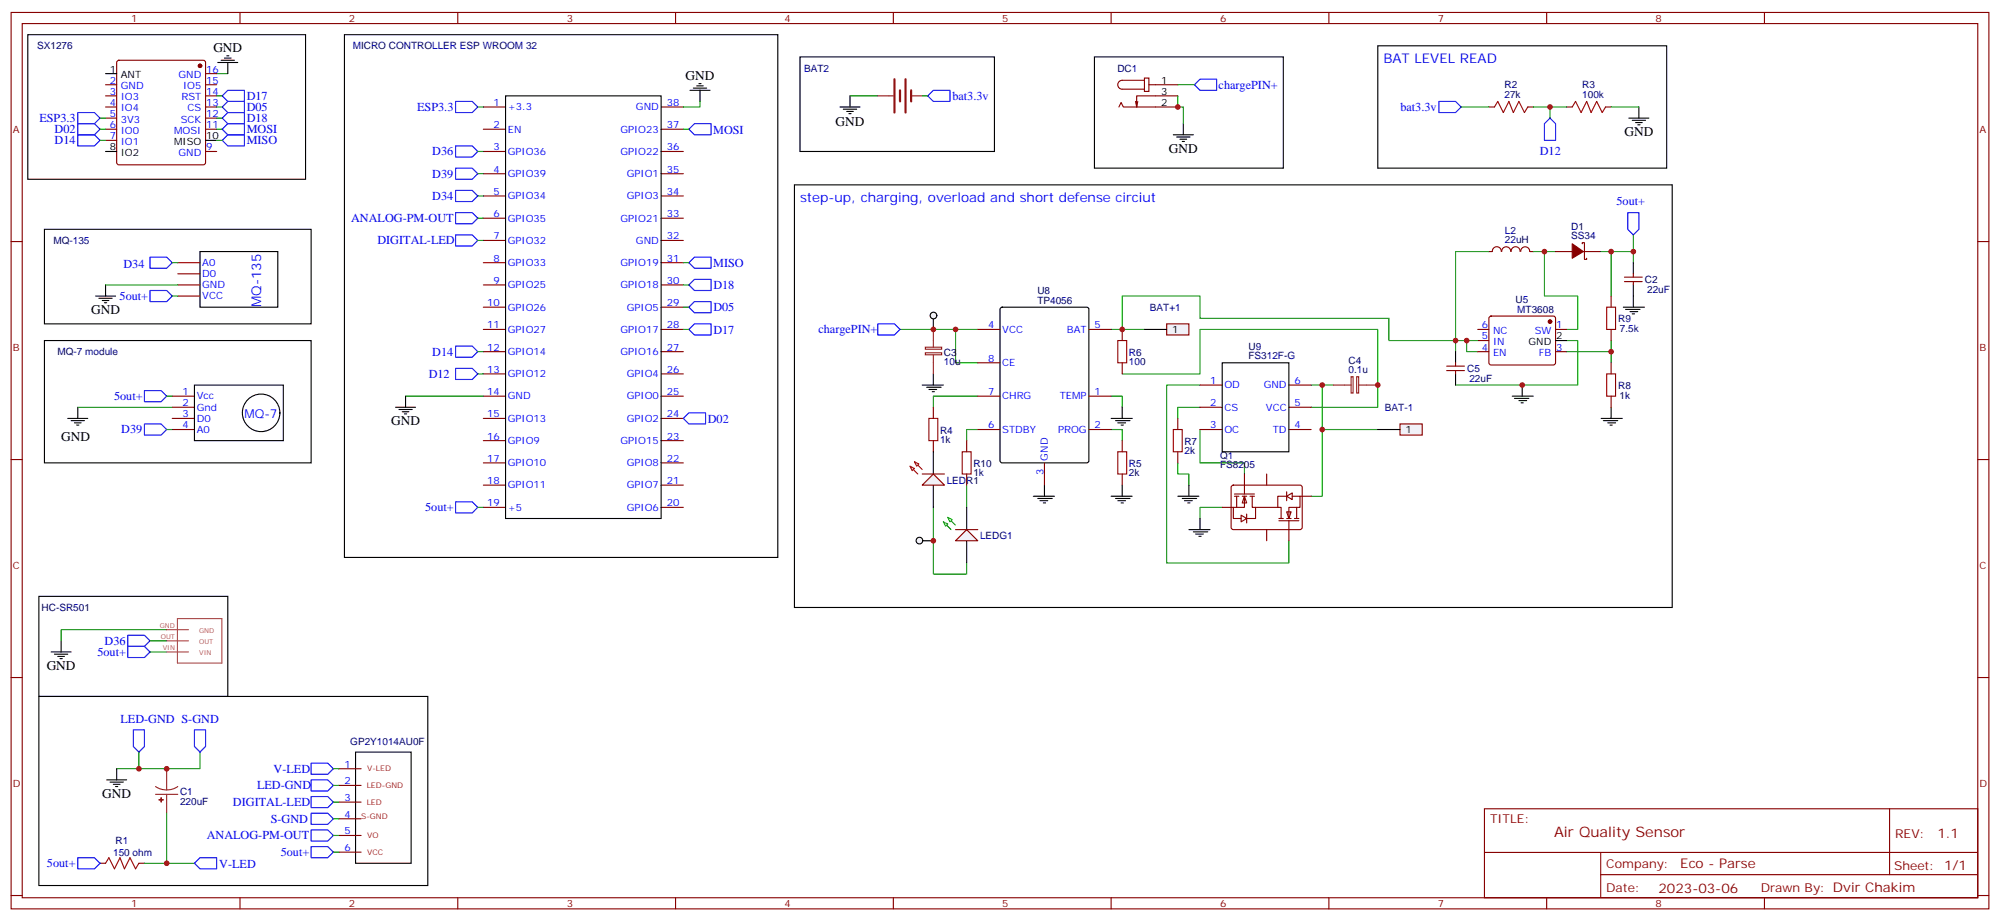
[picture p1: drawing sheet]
<svg xmlns="http://www.w3.org/2000/svg" width="635mm" height="292mm" viewBox="0 0 635 292" stroke-linecap="round" stroke-linejoin="round" font-family="sans-serif">
<g fill="none" stroke="#870000" stroke-width=".35">
<path d="M3.5 4h628v284.3h-628zM7.1 7.5h620.8v277.3h-620.8zM37.3 19.3l.4-.2h26.9l.5 .2 .2 .5v31.8l-.3 .5-.4 .2h-26.9l-.5-.3-.2-.4v-31.8zM76.2 4v3.5M145.3 4v3.5M214.5 4v3.5M283.6 4v3.5M352.8 4v3.5M421.9 4v3.5M491.1 4v3.5M560.2 4v3.5M33.5 33.9h3.5"/>
<path d="M33.5 26.9h3.5M33.5 30.4h3.5M33.5 37.5h3.5M65.3 33.9h3.5M65.3 26.9h3.5M65.3 30.4h3.5M65.3 37.5h3.5M65.3 23.4h3.5M153.5 33.9h7M209.9 33.9h7.1M472.7 33.9h1.8M485.1 33.9h1.7"/>
<path d="M497.4 33.9h1.8M509.8 33.9h1.7M33.5 41h3.5M33.5 44.5h3.5M65.3 41h3.5M65.3 48h3.5M153.5 41h7M153.5 48h7M153.5 55.1h7M209.9 41h7.1M209.9 48h7.1M209.9 55.1h7.1"/>
<path d="M3.5 76.6h3.6M153.5 62.2h7M153.5 69.2h7M153.5 76.3h7M209.9 62.2h7.1M209.9 69.2h7.1M209.9 76.3h7.1M476.6 79.8a1.41 1.41 0 0 0-1.4-1.5 1.41 1.41 0 0 0-1.4 1.5h-1.1M476.8 79.8a1.41 1.41 0 0 1 1.4-1.5 1.41 1.41 0 0 1 1.4 1.5M479.8 79.8a1.41 1.41 0 0 1 1.4-1.5 1.41 1.41 0 0 1 1.4 1.5M482.8 79.8a1.41 1.41 0 0 1 1.5-1.5 1.41 1.41 0 0 1 1.4 1.5M485.8 79.8h1"/>
<path d="M493.9 79.8h5.3M502.4 77.3v-.3h.7v5.3h.7v-.4M502.7 79.8h5.3M627.9 76.6h3.6M56.4 90.4h7.1M56.4 83.3h7.1M56.4 86.9h7.1M56.4 93.9h7.1M153.5 90.4h7M153.5 83.3h7M153.5 97.4h7M209.9 90.4h7.1"/>
<path d="M209.9 83.3h7.1M209.9 97.4h7.1M153.5 104.5h7M153.5 111.5h7M153.5 118.6h7M209.9 104.5h7.1M209.9 111.5h7.1M209.9 118.6h7.1M469.2 104.5h3.5M469.2 111.5h3.5M469.2 108h3.5M473 100.5l.4-.2h19.8l.5 .2 .2 .5-.1 14.4-.6 .4-20-.1-.5-.6v-14.1z"/>
<path d="M493.9 104.5h3.5M493.9 111.5h3.5M54.7 125.7h7M54.7 129.2h7M54.7 132.7h7M54.7 136.2h7M153.5 125.7h7M153.5 132.7h7M153.5 139.8h7M209.9 125.7h7.1M209.9 132.7h7.1M209.9 139.8h7.1"/>
<path d="M373.9 132.7v3.5M3.5 145.8h3.6M153.5 146.8h7M153.5 153.9h7M209.9 146.8h7.1M209.9 153.9h7.1M373.9 143.3v3.5M627.9 145.8h3.6M153.5 160.9h7M209.9 160.9h7.1M3.5 214.9h3.6M627.9 214.9h3.6"/>
<path d="M107.6 254.4h7.1M107.6 259.7h7.1M107.6 249.1h7.1M107.6 243.8h7.1M471.3 256.5h156.6v28.3h-156.6zM599.9 256.6v20.8M31.7 273.8h1.8M44.1 273.8h1.8M107.6 265h7.1M107.6 270.3h7.1M471.3 270.4h156.5M508.2 277.4h119.6"/>
<path d="M508.2 270.4v14.1M3.5 284.1h3.6M76.2 284.8v3.5M145.3 284.8v3.5M214.5 284.8v3.5M283.6 284.8v3.5M352.8 284.8v3.5M421.9 284.8v3.5M491.1 284.8v3.5M560.2 284.8v3.5M627.9 284.1h3.6"/>
</g>
<g fill="none" stroke="#000" stroke-width=".35">
<path d="M8.8 11h88.2v45.9h-88.2zM69.1 19.8h6.4M70.2 19.1h4.2M71.3 18.4h2.1M72 17.7h.7M72.3 19.8v3.6M109.4 11h137.5v165.8h-137.5zM254 18.1h61.7v29.9h-61.7zM437.4 14.5h91.8v38.8h-91.8zM33.5 23.4h3.5M160.5 30.4h49.4v134.1h-49.4zM266.7 33.9h6.3"/>
<path d="M267.8 34.6h4.2M268.8 35.3h2.1M269.5 36.1h.7M269.9 30.4v3.5M517.2 37.5h6.3M518.2 38.2h4.3M519.3 38.9h2.1M520 39.6h.7M520.3 33.9v3.6M33.5 48h3.5M65.3 44.5h3.5M14.1 72.7h84.7v30h-84.7z"/>
<path d="M63.5 79.8h24.7v17.6h-24.7zM30.3 93.9h6.4M31.4 94.6h4.2M32.5 95.3h2.1M33.2 96h.7M33.5 90.4v3.5M14.1 108h84.7v38.8h-84.7zM493.9 108h3.5M21.5 132.7h6.4M22.6 133.4h4.2M23.6 134.1h2.2M24.3 134.8h.7"/>
<path d="M24.7 129.2v3.5M61.7 122.1h28.3v17.7h-28.3zM508.4 132.7h6.7M509.1 133.4h4.5M510.5 134.1h2.4M511.2 134.8h.7M511.5 129.2v3.5M373.9 157.4h6.7M375.4 158.1h4.5M376.1 158.8h2.4M377.1 159.5h.7M377.5 153.9v3.5"/>
<path d="M377.5 168h6.7M378.9 168.7h4.6M379.6 169.4h2.5M380.6 170.1h.8M381 164.5v3.5M12.3 189.2h60v31.7h-60zM16.2 206.8h6.4M17.3 207.5h4.2M18.3 208.2h2.2M19 208.9h.8M19.4 203.3v3.5M12.3 220.9h123.5v60h-123.5z"/>
<path d="M112.9 238.5h17.6v35.3h-17.6zM33.9 247.4h6.3M34.9 248.1h4.3M36 248.8h2.1M36.7 249.5h.7M37 243.8v3.6"/>
<circle cx="82.9" cy="131" r="6"/>
</g>
<g fill="none" stroke="#008700" stroke-width=".35">
<path d="M31.7 37.5h1.8M68.8 30.4h1.8M68.8 23.4h3.5M68.8 33.9h1.8M68.8 37.5h1.8M151.7 33.9h1.8M269.9 30.4h8.8M292.8 30.4h1.8M463.9 33.9h8.8M486.8 33.9h10.6M492.1 33.9v3.6M511.5 33.9h8.8"/>
<path d="M31.7 41h1.8M31.7 44.5h1.8M68.8 41h1.8M68.8 44.5h1.8M151.7 55.1h1.8M151.7 48h1.8M217 41h1.7M151.7 76.3h1.8M151.7 69.2h1.8M151.7 62.2h1.8M472.7 79.8h-10.6v28.2h-21.1v-7h-60v-7.1h-24.7v10.6M486.8 79.8h7.1"/>
<path d="M490.4 79.8v14.1h10.5v10.6h-3.5M508 79.8h3.5M33.5 90.4h22.9M54.7 83.3h1.7M54.7 93.9h1.7M217 90.4h1.7M217 83.3h1.7M217 97.4h1.7M151.7 111.5h1.8M151.7 118.6h1.8M217 104.5h1.7M465.7 108v3.5h3.5"/>
<path d="M497.4 108h3.5v14.1h-38.8M24.7 129.2h30M52.9 136.2h1.8M52.9 125.7h1.8M128.8 125.7h24.7M381 129.2h-7.1v3.5M381 122.1h-10.6v56.5h38.8v-7.1M381 136.2v10.6h14.1v3.6M419.8 122.1v35.3h-3.5M419.8 136.2h17.6M373.9 146.8v3.6h3.6v3.5M151.7 160.9h1.8"/>
<path d="M388.1 160.9h-7.1v3.6M52.9 199.7h-33.5v3.6M47.6 203.3h5.3M47.6 206.8h5.3M44.1 238.5v5.3h-7.1M63.5 238.5v5.3h-19.4M52.9 258v15.8h-7M105.8 249.1h1.8M105.8 254.4h1.8M105.8 259.7h1.8M105.8 243.8h1.8M52.9 273.8h8.8"/>
<path d="M105.8 265h1.8M105.8 270.3h1.8"/>
</g>
<g fill="none" stroke="#00f" stroke-width=".35">
<path d="M24.7 39.2h5.3l1.7 1.8-1.7 1.8h-5.3zM24.7 35.7h5.3l1.7 1.8-1.7 1.7h-5.3zM70.6 37.5l1.7-1.8h5.3v3.5h-5.3zM70.6 33.9l1.7-1.7h5.3v3.5h-5.3zM72.3 39.2h5.3v3.6h-5.3l-1.7-1.8zM72.3 28.6h5.3v3.6h-5.3l-1.7-1.8zM144.6 32.2h5.3l1.8 1.7-1.8 1.8h-5.3zM294.6 30.4l1.7-1.8h5.3v3.6h-5.3zM456.8 32.2h5.3l1.8 1.7-1.8 1.8h-5.3zM492.1 37.5l1.8 1.7v5.3h-3.5v-5.3zM24.7 42.8h5.3l1.7 1.7-1.7 1.8h-5.3zM70.6 44.5l1.7-1.7h5.3v3.5h-5.3z"/>
<path d="M144.6 53.3h5.3l1.8 1.8-1.8 1.8h-5.3zM144.6 46.3h5.3l1.8 1.7-1.8 1.8h-5.3zM218.7 41l1.8-1.8h5.3v3.6h-5.3zM144.6 60.4h5.3l1.8 1.8-1.8 1.7h-5.3zM144.6 67.5h5.3l1.8 1.7-1.8 1.8h-5.3zM144.6 74.5h5.3l1.8 1.8-1.8 1.7h-5.3zM47.6 92.1h5.3l1.8 1.8-1.8 1.8h-5.3zM47.6 81.6h5.3l1.8 1.7-1.8 1.8h-5.3zM218.7 83.3l1.8-1.7h5.3v3.5h-5.3zM218.7 97.4l1.8-1.7h5.3v3.5h-5.3zM220.5 88.6h5.3v3.5h-5.3l-1.8-1.7zM144.6 109.8h5.3l1.8 1.7-1.8 1.8h-5.3z"/>
<path d="M144.6 116.8h5.3l1.8 1.8-1.8 1.8h-5.3zM218.7 104.5l1.8-1.8h5.3v3.6h-5.3zM45.9 123.9h5.3l1.7 1.8-1.7 1.7h-5.3zM45.9 134.5h5.3l1.7 1.7-1.7 1.8h-5.3zM217 132.7l1.7-1.7h5.3v3.5h-5.3zM144.6 159.2h5.3l1.8 1.7-1.8 1.8h-5.3zM40.6 205h5.3l1.7 1.8-1.7 1.8h-5.3zM40.6 201.5h5.3l1.7 1.8-1.7 1.7h-5.3zM42.3 231.5h3.6v5.3l-1.8 1.7-1.8-1.7zM61.7 231.5h3.6v5.3l-1.8 1.7-1.8-1.7zM98.8 242.1h5.3l1.7 1.7-1.7 1.8h-5.3zM98.8 247.4h5.3l1.7 1.7-1.7 1.8h-5.3z"/>
<path d="M98.8 258h5.3l1.7 1.7-1.7 1.8h-5.3zM98.8 252.7h5.3l1.7 1.7-1.7 1.8h-5.3zM24.7 272.1h5.3l1.7 1.7-1.7 1.8h-5.3zM61.7 273.8l1.8-1.7h5.3v3.5h-5.3zM98.8 268.5h5.3l1.7 1.8-1.7 1.8h-5.3zM98.8 263.2h5.3l1.7 1.8-1.7 1.8h-5.3z"/>
</g>
<path d="M284 25.1v10.6M285.8 28.6v3.6M287.5 25.1v10.6M289.3 28.6v3.6" fill="none" stroke="#8c2424" stroke-width=".71"/>
<path d="M278.7 30.4h4.9M289.3 30.4h3.5M49.4 249.5l1.7 .8 1.8 .2M49.4 252h7M52.9 243.8v6.7M52.9 252v6M56.4 249.5l-1.6 .8-1.9 .2" fill="none" stroke="#8c2424" stroke-width=".35"/>
<g fill="#870000" stroke="#870000" stroke-width=".35">
<path d="M499.2 77.3l3.5 2.5-3.5 2.1z"/>
<circle cx="63.5" cy="20.9" r=".53"/>
<circle cx="492.1" cy="102" r=".53"/>
</g>
<path d="M474.5 33.9l1-1.7 1.8 3.5 1.8-3.5 1.4 3.5 1.7-3.5 1.8 3.5 1.1-1.8M499.2 33.9l1-1.7 1.8 3.5 1.8-3.5 1.4 3.5 1.7-3.5 1.8 3.5 1.1-1.8M372.5 136.2h2.9v7.1h-2.9zM33.5 273.8l1.1-1.7 1.7 3.5 1.8-3.5 1.4 3.5 1.8-3.5 1.7 3.5 1.1-1.8" fill="none" stroke="#a10000" stroke-width=".35"/>
<g fill="#8c2424" stroke="#8c2424" stroke-width=".35">
<path d="M50.4 253.7h1.5z"/>
<path d="M51.2 253v1.4z"/>
</g>
<path d="M52.9 199.7h7M56.3 196.2h14.1v14.1h-14.1zM52.9 203.3h7M52.9 206.8h7" fill="none" stroke="#a64a4a" stroke-width=".35"/>
<path d="M444.5 134.5h7.1v3.5h-7.1z" fill="#f0f0f0" stroke="#870000" stroke-width=".35"/>
<path d="M437.4 136.2h7.1" fill="none" stroke="#000" stroke-width=".35"/>
<path d="M352.8 104.5h10.6M356.3 118.6h24.7v-14.1h56.4v24.7h-21.1M416.3 122.1h7" fill="none" stroke="#008700" stroke-width=".35"/>
<path d="M429 119.5h.6v5.2h-.6zM430.7 119.5h.7v5.2h-.7zM423.3 122.1h5.7M431.4 122.1h6" fill="none" stroke="#8c2424" stroke-width=".35"/>
<path d="M354.9 108h2.8v7.1h-2.8z" fill="none" stroke="#a10000" stroke-width=".35"/>
<path d="M356.3 104.5v3.5M356.3 115.1v3.5" fill="none" stroke="#870000" stroke-width=".35"/>
<path d="M370.4 102.7h7.1v3.6h-7.1z" fill="#f0f0f0" stroke="#870000" stroke-width=".35"/>
<path d="M363.4 104.5h7M352.8 132.7h6.7M354.2 133.4h4.6M354.9 134.1h2.5M356 134.8h.7M356.3 129.2v3.5M352.8 157.4h6.7M354.2 158.1h4.6M354.9 158.8h2.5M356 159.5h.7M356.3 153.9v3.5M292.8 171.5h3.5" fill="none" stroke="#000" stroke-width=".35"/>
<path d="M352.8 136.2h3.5v3.6M352.8 125.7h3.5v3.5" fill="none" stroke="#008700" stroke-width=".35"/>
<path d="M354.9 143.3h2.8v7.1h-2.8z" fill="none" stroke="#a10000" stroke-width=".35"/>
<path d="M356.3 139.8v3.5M356.3 150.4v3.5" fill="none" stroke="#870000" stroke-width=".35"/>
<circle cx="291.9" cy="171.5" r="1.06" fill="#f0f0f0" stroke="#000" stroke-width=".35"/>
<path d="M296.3 160.9v21.2h10.6v-3.5" fill="none" stroke="#008700" stroke-width=".35"/>
<path d="M296.3 101v3.5" fill="none" stroke="#000" stroke-width=".35"/>
<circle cx="296.4" cy="100.1" r="1.06" fill="#f0f0f0" stroke="#000" stroke-width=".35"/>
<path d="M285.8 104.5h24.6M303.4 104.5v10.6h7M310.4 136.2h-3.5v3.6M310.4 125.7h-14.1v3.5M306.9 153.9v7" fill="none" stroke="#008700" stroke-width=".35"/>
<path d="M294.9 132.7h2.8v7.1h-2.8z" fill="none" stroke="#a10000" stroke-width=".35"/>
<path d="M296.3 129.2v3.5M296.3 139.8v3.5" fill="none" stroke="#870000" stroke-width=".35"/>
<path d="M296.3 118.6v3.5M292.8 122.1h6.7M294.2 122.8h4.6M294.9 123.5h2.5M296 124.2h.7M328.1 157.4h6.7M329.5 158.1h4.6M330.2 158.8h2.5M331.3 159.5h.7M331.6 153.9v3.5" fill="none" stroke="#000" stroke-width=".35"/>
<g fill="#fff" stroke="#870000" stroke-width=".35">
<path d="M395.1 157.4l.7 2.1h-1.4z"/>
<path d="M394.1 163.4l1.7 1.1-1.7 1z"/>
</g>
<path d="M391.9 156.7h6.4M391.9 157.4h1.4M392.6 157.4v3.5M394.4 157.4h1.4M395.1 157.4v3.5h-3.5v3.6h2.5M395.1 150.4v6.3M396.9 157.4h1.4M397.6 157.4v3.5h1v3.6h-2.8M402.2 150.4v3.5M388.1 160.9h3.5M395.8 163.1v2.8" fill="none" stroke="#870000" stroke-width=".35"/>
<g fill="#fff" stroke="#870000" stroke-width=".35">
<path d="M408.5 162.3h1.4l-.7 2.2z"/>
<path d="M408.5 157.4l1.8-1v2.1z"/>
</g>
<g fill="none" stroke="#870000" stroke-width=".35">
<path d="M511.5 93.9v3.5M511.5 104.5v3.5M511.5 115.1v3.5M511.5 125.7v3.5M391.1 154.1l.5-.2h21.4l.5 .7-.1 13-.7 .4-21.4-.1-.4-.6v-12.7zM408.5 157.4h-2.8v3.5h1.1v3.6M408.5 156v2.8M410.3 157.4h2.4v3.5h-3.5v3.6M412.7 157.4h3.6M398.6 160.9h7.1M402.2 168v3.5M406 165.2h6.4"/>
<path d="M406 164.5h1.5M408.5 164.5h1.4M409.2 165.2v6.3M411 164.5h1.4M411.7 160.9v3.6"/>
</g>
<path d="M515.4 97.4h6.7M516.1 98.1h4.6M517.5 98.8h2.5M518.2 99.6h.7M518.6 93.9v3.5M480.1 125.7h6.7M480.8 126.4h4.6M482.2 127.1h2.5M483 127.8h.7M483.3 122.1v3.6M306.9 160.9v7.1M306.9 171.5v7.1" fill="none" stroke="#000" stroke-width=".35"/>
<path d="M518.6 83.3v-3.5h-7.1v14.1M469.2 108h-7.1v3.5M497.4 111.5h14.1v3.6M511.5 108v3.5" fill="none" stroke="#008700" stroke-width=".35"/>
<path d="M510.1 97.4h2.8v7.1h-2.8zM510.1 118.6h2.8v7.1h-2.8z" fill="none" stroke="#a10000" stroke-width=".35"/>
<path d="M303.4 171.5l3.5-3.5 3.5 3.5z" fill="#f0f0f0" stroke="#870000" stroke-width=".35"/>
<path d="M299.5 165.5l2.5 2.5M300.9 164.1l2.5 2.5" fill="none" stroke="#0f0" stroke-width=".35"/>
<g fill="#f0f0f0" stroke="#0f0" stroke-width=".35">
<path d="M300.9 164.1l1.4 .7-.7 .7z"/>
<path d="M299.5 165.5l1.4 .7-.7 .7z"/>
</g>
<path d="M303.4 168h7" fill="none" stroke="#870000" stroke-width=".35"/>
<path d="M296.3 143.3v7.1M296.3 153.9v7" fill="none" stroke="#000" stroke-width=".35"/>
<path d="M292.8 153.9l3.5-3.5 3.6 3.5z" fill="#f0f0f0" stroke="#870000" stroke-width=".35"/>
<path d="M288.9 147.9l2.5 2.5M290.3 146.5l2.5 2.4" fill="none" stroke="#f00" stroke-width=".35"/>
<g fill="#f0f0f0" stroke="#f00" stroke-width=".35">
<path d="M290.3 146.5l1.4 .7-.7 .7z"/>
<path d="M288.9 147.9l1.4 .7-.7 .7z"/>
</g>
<g fill="none" stroke="#870000" stroke-width=".35">
<path d="M355.2 33.9l.8-1.4 .7 1.4h17.2M361.2 32.2l-.3 1.7M363.4 24.8h1.4v4.2h-1.4zM363.4 25.5h-7.1a1.41 1.41 0 0 0-1.4 1.4 1.41 1.41 0 0 0 1.4 1.4h7.1M364.8 26.9h9.1M373.9 30.4h-13v3.5l-.4-1.7M515.8 87.9h5.6M515.8 89.3h5.6M518.6 86.9v1M518.6 89.3v1.1M310.4 104.5h7.1M310.4 115.1h7.1"/>
<path d="M345.7 104.5h7.1M459.3 117.5h5.7M459.3 116.1h5.7M462.1 115.1v1M462.1 117.5v1.1M306.9 139.8v3.5M310.4 125.7h7.1M310.4 136.2h7.1M345.7 125.7h7.1M345.7 136.2h7.1M381 136.2h7.1M381 122.1h7.1"/>
<path d="M381 129.2h7.1M409.2 136.2h7.1M409.2 122.1h7.1M409.2 129.2h7.1M292.8 150.4h7.1M306.9 150.4v3.5M331.6 146.8v7.1"/>
</g>
<path d="M293.8 111.9h5.2v.6h-5.2zM293.8 110.1h5.2v.7h-5.2zM296.3 104.5v5.6M296.3 112.6v6" fill="none" stroke="#8c2424" stroke-width=".35"/>
<g fill="none" stroke="#000" stroke-width=".35">
<path d="M347.5 18.1h60v35.2h-60zM219.1 28.6h6.3M220.1 27.9h4.3M221.2 27.2h2.1M221.9 26.5h.7M222.2 28.6v3.6M375.7 39.2v3.6M252.2 58.6h278.7v134.1h-278.7zM372.5 42.8h6.4M373.6 43.5h4.2M374.6 44.2h2.2M375.4 44.9h.7"/>
<path d="M317.7 97.6l.5-.2h26.8l.7 .5v48.2l-.4 .7h-27.1l-.6-.4-.1-48.3zM518.6 83.3v3.6M518.6 90.4v3.5M388.1 115.1h21.1v28.2h-21.1zM462.1 111.5v3.6M462.1 118.6v3.5M125.6 129.2h6.3M126.6 129.9h4.3M127.7 130.6h2.1M128.4 131.3h.7M128.8 125.7v3.5"/>
</g>
<path d="M305.5 143.3h2.8v7.1h-2.8z" fill="none" stroke="#a10000" stroke-width=".35"/>
<path d="M222.2 32.2v1.7h-5.2M373.9 30.4v3.5h1.8v5.3M373.9 26.9h5.3M518.6 74.5v5.3" fill="none" stroke="#008700" stroke-width=".35"/>
<path d="M381 25.1h5.3v3.5h-5.3l-1.8-1.7zM516.8 67.5h3.5v5.2l-1.7 1.8-1.8-1.8zM278.7 102.7h5.3l1.8 1.8-1.8 1.8h-5.3z" fill="none" stroke="#00f" stroke-width=".35"/>
<g fill="#c00">
<circle cx="52.9" cy="273.8" r=".88"/>
<circle cx="52.9" cy="243.8" r=".88"/>
<circle cx="44.1" cy="243.8" r=".88"/>
<circle cx="492.1" cy="33.9" r=".88"/>
<circle cx="490.4" cy="79.8" r=".88"/>
<circle cx="465.7" cy="108" r=".88"/>
<circle cx="462.1" cy="108" r=".88"/>
<circle cx="511.5" cy="79.8" r=".88"/>
<circle cx="483.3" cy="122.1" r=".88"/>
<circle cx="356.3" cy="104.5" r=".88"/>
<circle cx="419.8" cy="136.2" r=".88"/>
<circle cx="419.8" cy="122.1" r=".88"/>
<circle cx="437.4" cy="122.1" r=".88"/>
<circle cx="296.3" cy="104.5" r=".88"/>
<circle cx="296.3" cy="171.5" r=".88"/>
<circle cx="303.4" cy="104.5" r=".88"/>
<circle cx="518.6" cy="79.8" r=".88"/>
<circle cx="511.5" cy="111.5" r=".88"/>
<circle cx="373.9" cy="33.9" r=".88"/>
</g>
<text font-size="4.6" fill="#800" x="493.4" y="265.6">Air Quality Sensor</text>
<g font-size="4.2">
<text x="67.7" y="16.7">GND</text>
<text x="217.7" y="25.4">GND</text>
<text x="265.3" y="40">GND</text>
<text x="515.8" y="43.1">GND</text>
<text x="371.1" y="48.4">GND</text>
<text x="28.9" y="99.6">GND</text>
<text x="124.2" y="134.8">GND</text>
<text x="19.4" y="139.8">GND</text>
<text x="14.8" y="212.4">GND</text>
<text x="32.5" y="253">GND</text>
</g>
<g font-size="4.2" fill="#00f">
<text x="439.2" y="19.8">BAT LEVEL READ</text>
<text x="254" y="63.9">step-up, charging, overload and short defense circiut</text>
<text x="82.9" y="97.4" transform="rotate(-90 82.9 97.4)">MQ-135</text>
</g>
<g font-size="4.2" fill="#800">
<text x="615.1" y="265.8">1.1</text>
<text x="533.5" y="275.4">Eco - Parse</text>
<text x="526.6" y="283.2">2023-03-06</text>
</g>
<g font-size="3.9" fill="#00f">
<text x="386.9" y="28.2">chargePIN+</text>
<text x="78.3" y="31.8">D17</text>
<text x="78.3" y="35.1">D05</text>
<text x="132.4" y="35.2">ESP3.3</text>
<text x="302.4" y="31.7">bat3.3v</text>
<text x="444.6" y="35.1">bat3.3v</text>
<text x="12.5" y="38.7">ESP3.3</text>
<text x="78.3" y="38.7">D18</text>
<text x="17.3" y="45.8">D14</text>
<text x="17.3" y="42.2">D02</text>
<text x="78.3" y="45.7">MISO</text>
<text x="78.3" y="42.2">MOSI</text>
<text x="226.4" y="42.4">MOSI</text>
<text x="137.3" y="49.3">D36</text>
<text x="488.9" y="49.3">D12</text>
<text x="137.3" y="56.3">D39</text>
<text x="137.3" y="63.4">D34</text>
<text x="513.2" y="65.2">5out+</text>
<text x="111.5" y="70.4">ANALOG-PM-OUT</text>
<text x="119.8" y="77.5">DIGITAL-LED</text>
<text x="39.2" y="85.1">D34</text>
<text x="226.5" y="84.7">MISO</text>
<text x="38" y="95.2">5out+</text>
<text x="226.5" y="91.7">D18</text>
<text x="226.5" y="98.8">D05</text>
<text x="226.5" y="105.9">D17</text>
<text x="259.8" y="105.8">chargePIN+</text>
<text x="137.3" y="112.8">D14</text>
<text x="136.1" y="119.9">D12</text>
<text x="36.2" y="126.9">5out+</text>
<text x="38.5" y="137.5">D39</text>
<text x="77.6" y="132.7">MQ-7</text>
<text x="224.7" y="134.1">D02</text>
<text x="135" y="162.2">5out+</text>
<text x="30.9" y="208.1">5out+</text>
<text x="33.2" y="204.5">D36</text>
<text x="38.2" y="229.2">LED-GND S-GND</text>
<text x="86.9" y="245.1">V-LED</text>
<text x="81.6" y="250.4">LED-GND</text>
<text x="74" y="255.7">DIGITAL-LED</text>
<text x="86" y="260.9">S-GND</text>
<text x="65.6" y="266.3">ANALOG-PM-OUT</text>
<text x="14.9" y="275.1">5out+</text>
<text x="69.6" y="275.2">V-LED</text>
<text x="89.1" y="271.6">5out+</text>
</g>
<g font-size="3.9" fill="#800">
<text x="473.1" y="261.1">TITLE:</text>
<text x="601.7" y="265.8">REV:</text>
<text x="510" y="275.3">Company:</text>
<text x="601.4" y="275.9">Sheet: 1/1</text>
<text x="510" y="283">Date:</text>
<text x="559" y="283.1">Drawn By: Dvir Chakim</text>
</g>
<g font-size="3.2" fill="#800">
<text x="41.6" y="6.9">1</text>
<text x="110.8" y="6.9">2</text>
<text x="179.9" y="6.9">3</text>
<text x="249.1" y="6.9">4</text>
<text x="318.2" y="6.9">5</text>
<text x="387.3" y="6.9">6</text>
<text x="456.5" y="6.9">7</text>
<text x="525.6" y="6.9">8</text>
<text x="4.1" y="42.1">A</text>
<text x="628.5" y="42.1">A</text>
<text x="4.1" y="111.2">B</text>
<text x="628.5" y="111.2">B</text>
<text x="4.1" y="180.3">C</text>
<text x="628.5" y="180.3">C</text>
<text x="4.1" y="249.5">D</text>
<text x="628.5" y="249.5">D</text>
<text x="41.6" y="287.8">1</text>
<text x="110.8" y="287.8">2</text>
<text x="179.9" y="287.8">3</text>
<text x="249.1" y="287.8">4</text>
<text x="318.2" y="287.8">5</text>
<text x="387.3" y="287.8">6</text>
<text x="456.5" y="287.8">7</text>
<text x="525.6" y="287.8">8</text>
</g>
<g font-size="3.2" fill="#000080">
<text x="11.8" y="15.7">SX1276</text>
<text x="112" y="15.7">MICRO CONTROLLER ESP WROOM 32</text>
<text x="255.3" y="22.7">BAT2</text>
<text x="354.8" y="22.7">DC1</text>
<text x="477.7" y="28">R2</text>
<text x="502.4" y="28">R3</text>
<text x="477.7" y="31.1">27k</text>
<text x="502.4" y="31.1">100k</text>
<text x="17" y="77.4">MQ-135</text>
<text x="477.8" y="77.2">22uH</text>
<text x="477.8" y="74.2">L2</text>
<text x="498.8" y="75.9">SS34</text>
<text x="498.8" y="72.9">D1</text>
<text x="522.3" y="89.9">C2</text>
<text x="329.4" y="93.4">U8</text>
<text x="523" y="92.9">22uF</text>
<text x="329.4" y="96.4">TP4056</text>
<text x="365.1" y="98.7">BAT+1</text>
<text x="481.2" y="96.2">U5</text>
<text x="481.7" y="99.2">MT3608</text>
<text x="513.8" y="102.3">R9</text>
<text x="514.3" y="105.3">7.5k</text>
<text x="18.2" y="112.6">MQ-7 module</text>
<text x="299.7" y="112.9">C3</text>
<text x="358.4" y="112.9">R6</text>
<text x="396.4" y="111">U9</text>
<text x="299.7" y="115.8">10u</text>
<text x="358.4" y="115.8">100</text>
<text x="396.4" y="114">FS312F-G</text>
<text x="428.2" y="118.4">0.1u</text>
<text x="428.2" y="115.4">C4</text>
<text x="465.8" y="118.1">C5</text>
<text x="466.5" y="121.1">22uF</text>
<text x="513.8" y="123.4">R8</text>
<text x="439.7" y="130.4">BAT-1</text>
<text x="514.2" y="126.4">1k</text>
<text x="298.4" y="137.5">R4</text>
<text x="298.4" y="140.5">1k</text>
<text x="376.1" y="141.1">R7</text>
<text x="309" y="148.1">R10</text>
<text x="358.4" y="148.1">R5</text>
<text x="376.1" y="144.1">2k</text>
<text x="387.3" y="148.6">FS8205</text>
<text x="387.3" y="145.6">Q1</text>
<text x="300.6" y="153.4">LEDR1</text>
<text x="309" y="151.1">1k</text>
<text x="358.4" y="151.1">2k</text>
<text x="311.1" y="171.1">LEDG1</text>
<text x="13.2" y="193.9">HC-SR501</text>
<text x="111.2" y="236.2">GP2Y1014AU0F</text>
<text x="57.1" y="255.2">220uF</text>
<text x="57.1" y="252.1">C1</text>
<text x="36.7" y="267.8">R1</text>
<text x="35.9" y="271.4">150 ohm</text>
</g>
<g font-size="3.2">
<text x="34.8" y="23">1</text>
<text x="38.3" y="24.8">ANT</text>
<text x="368.7" y="26.5">1</text>
<text x="368.7" y="30.1">3</text>
<text x="368.7" y="33.6">2</text>
<text x="34.8" y="47.7">8</text>
<text x="55.3" y="45.9">MISO</text>
<text x="65.4" y="44.2">10</text>
<text x="38.3" y="49.5">IO2</text>
<text x="372.2" y="105.6">1</text>
<text x="494.1" y="107.7">2</text>
<text x="485.3" y="109.4">GND</text>
<text x="446.3" y="137.3">1</text>
</g>
<g font-size="3.2" fill="#00f">
<text x="65.4" y="23">16</text>
<text x="34.8" y="26.5">2</text>
<text x="38.3" y="28.3">GND</text>
<text x="56.7" y="24.8">GND</text>
<text x="58.1" y="28.3">IO5</text>
<text x="65.4" y="26.5">15</text>
<text x="34.8" y="30.1">3</text>
<text x="34.8" y="33.6">4</text>
<text x="38.3" y="31.8">IO3</text>
<text x="38.3" y="35.3">IO4</text>
<text x="57.6" y="31.8">RST</text>
<text x="59.6" y="35.3">CS</text>
<text x="65.4" y="33.6">13</text>
<text x="65.4" y="30.1">14</text>
<text x="156.7" y="33.6">1</text>
<text x="161.2" y="35">+3.3</text>
<text x="201.9" y="35">GND</text>
<text x="211.7" y="33.6">38</text>
<text x="34.8" y="37.1">5</text>
<text x="34.8" y="40.6">6</text>
<text x="38.3" y="38.9">3V3</text>
<text x="57.4" y="38.9">SCK</text>
<text x="65.4" y="40.6">11</text>
<text x="65.4" y="37.1">12</text>
<text x="156.7" y="40.6">2</text>
<text x="211.7" y="40.6">37</text>
<text x="34.8" y="44.2">7</text>
<text x="38.3" y="42.4">IO0</text>
<text x="38.3" y="45.9">IO1</text>
<text x="55.3" y="42.4">MOSI</text>
<text x="65.4" y="47.7">9</text>
<text x="156.7" y="47.7">3</text>
<text x="161.2" y="42.1">EN</text>
<text x="197" y="42.1">GPIO23</text>
<text x="211.7" y="47.7">36</text>
<text x="56.7" y="49.5">GND</text>
<text x="161.2" y="49.1">GPIO36</text>
<text x="197" y="49.1">GPIO22</text>
<text x="156.7" y="54.8">4</text>
<text x="161.2" y="56.2">GPIO39</text>
<text x="199" y="56.2">GPIO1</text>
<text x="211.7" y="54.8">35</text>
<text x="156.7" y="61.8">5</text>
<text x="161.2" y="63.2">GPIO34</text>
<text x="199" y="63.2">GPIO3</text>
<text x="211.7" y="61.8">34</text>
<text x="156.7" y="68.9">6</text>
<text x="161.2" y="70.3">GPIO35</text>
<text x="197" y="70.3">GPIO21</text>
<text x="211.7" y="68.9">33</text>
<text x="156.7" y="75.9">7</text>
<text x="161.2" y="77.3">GPIO32</text>
<text x="201.9" y="77.3">GND</text>
<text x="211.7" y="75.9">32</text>
<text x="156.7" y="83">8</text>
<text x="211.7" y="83">31</text>
<text x="64.2" y="84.4">A0</text>
<text x="64.2" y="87.9">D0</text>
<text x="161.2" y="84.4">GPIO33</text>
<text x="197" y="84.4">GPIO19</text>
<text x="64.2" y="91.4">GND</text>
<text x="64.2" y="95">VCC</text>
<text x="156.7" y="90">9</text>
<text x="161.2" y="91.4">GPIO25</text>
<text x="197" y="91.4">GPIO18</text>
<text x="211.7" y="90">30</text>
<text x="154.7" y="97.1">10</text>
<text x="161.2" y="98.5">GPIO26</text>
<text x="199" y="98.5">GPIO5</text>
<text x="211.7" y="97.1">29</text>
<text x="154.7" y="104.1">11</text>
<text x="161.2" y="105.6">GPIO27</text>
<text x="197" y="105.6">GPIO17</text>
<text x="211.7" y="104.1">28</text>
<text x="313.7" y="104.1">4</text>
<text x="318.2" y="105.6">VCC</text>
<text x="338.7" y="105.6">BAT</text>
<text x="347.5" y="104.1">5</text>
<text x="470.5" y="107.7">5</text>
<text x="470.5" y="104.1">6</text>
<text x="474" y="105.9">NC</text>
<text x="487.3" y="105.9">SW</text>
<text x="494.1" y="104.1">1</text>
<text x="154.7" y="111.2">12</text>
<text x="161.2" y="112.6">GPIO14</text>
<text x="197" y="112.6">GPIO16</text>
<text x="211.7" y="111.2">27</text>
<text x="470.5" y="111.2">4</text>
<text x="474" y="113">EN</text>
<text x="474" y="109.4">IN</text>
<text x="488.6" y="113">FB</text>
<text x="494.1" y="111.2">3</text>
<text x="154.7" y="118.3">13</text>
<text x="161.2" y="119.7">GPIO12</text>
<text x="199" y="119.7">GPIO4</text>
<text x="211.7" y="118.3">26</text>
<text x="313.7" y="114.7">8</text>
<text x="318.2" y="116.1">CE</text>
<text x="58" y="125.3">1</text>
<text x="154.7" y="125.3">14</text>
<text x="211.7" y="125.3">25</text>
<text x="313.7" y="125.3">7</text>
<text x="347.5" y="125.3">1</text>
<text x="384.3" y="121.8">1</text>
<text x="388.8" y="123.2">OD</text>
<text x="401.2" y="123.2">GND</text>
<text x="411" y="121.8">6</text>
<text x="58" y="128.8">2</text>
<text x="62.4" y="126.7">Vcc</text>
<text x="62.4" y="130.2">Gnd</text>
<text x="161.2" y="126.7">GND</text>
<text x="199" y="126.7">GPIO0</text>
<text x="318.2" y="126.7">CHRG</text>
<text x="336.5" y="126.7">TEMP</text>
<text x="384.3" y="128.8">2</text>
<text x="388.8" y="130.2">CS</text>
<text x="401.9" y="130.2">VCC</text>
<text x="411" y="128.8">5</text>
<text x="58" y="132.4">3</text>
<text x="58" y="135.9">4</text>
<text x="62.4" y="133.8">D0</text>
<text x="62.4" y="137.3">A0</text>
<text x="154.7" y="132.4">15</text>
<text x="161.2" y="133.8">GPIO13</text>
<text x="199" y="133.8">GPIO2</text>
<text x="211.7" y="132.4">24</text>
<text x="313.7" y="135.9">6</text>
<text x="318.2" y="137.3">STDBY</text>
<text x="335.9" y="137.3">PROG</text>
<text x="347.5" y="135.9">2</text>
<text x="384.3" y="135.9">3</text>
<text x="388.8" y="137.3">OC</text>
<text x="404.1" y="137.3">TD</text>
<text x="411" y="135.9">4</text>
<text x="154.7" y="139.4">16</text>
<text x="161.2" y="140.8">GPIO9</text>
<text x="197" y="140.8">GPIO15</text>
<text x="211.7" y="139.4">23</text>
<text x="154.7" y="146.5">17</text>
<text x="161.2" y="147.9">GPIO10</text>
<text x="199" y="147.9">GPIO8</text>
<text x="211.7" y="146.5">22</text>
<text x="332.7" y="146.1" transform="rotate(-90 332.7 146.1)">GND</text>
<text x="154.7" y="153.5">18</text>
<text x="161.2" y="154.9">GPIO11</text>
<text x="199" y="154.9">GPIO7</text>
<text x="211.7" y="153.5">21</text>
<text x="331.3" y="150.6" transform="rotate(-90 331.3 150.6)">3</text>
<text x="154.7" y="160.6">19</text>
<text x="161.2" y="162">+5</text>
<text x="199" y="162">GPIO6</text>
<text x="211.7" y="160.6">20</text>
<text x="109.4" y="243.5">1</text>
<text x="109.4" y="248.8">2</text>
<text x="109.4" y="254.1">3</text>
<text x="109.4" y="259.4">4</text>
<text x="109.4" y="264.7">5</text>
<text x="109.4" y="269.9">6</text>
</g>
<g font-size="2.5" fill="#f00">
<text x="116.6" y="244.7">V-LED</text>
<text x="116.4" y="250">LED-GND</text>
<text x="116.4" y="255.3">LED</text>
<text x="114.7" y="259.7">S-GND</text>
<text x="116.6" y="265.9">VO</text>
<text x="116.6" y="271.2">VCC</text>
</g>
<g font-size="2.1" fill="#a54b4b">
<text x="50.7" y="199">GND</text>
<text x="51.1" y="202.6">OUT</text>
<text x="63.2" y="200.8">GND</text>
<text x="51.7" y="206.1">VIN</text>
<text x="63.2" y="204.3">OUT</text>
<text x="63.2" y="207.8">VIN</text>
</g>
</svg>
